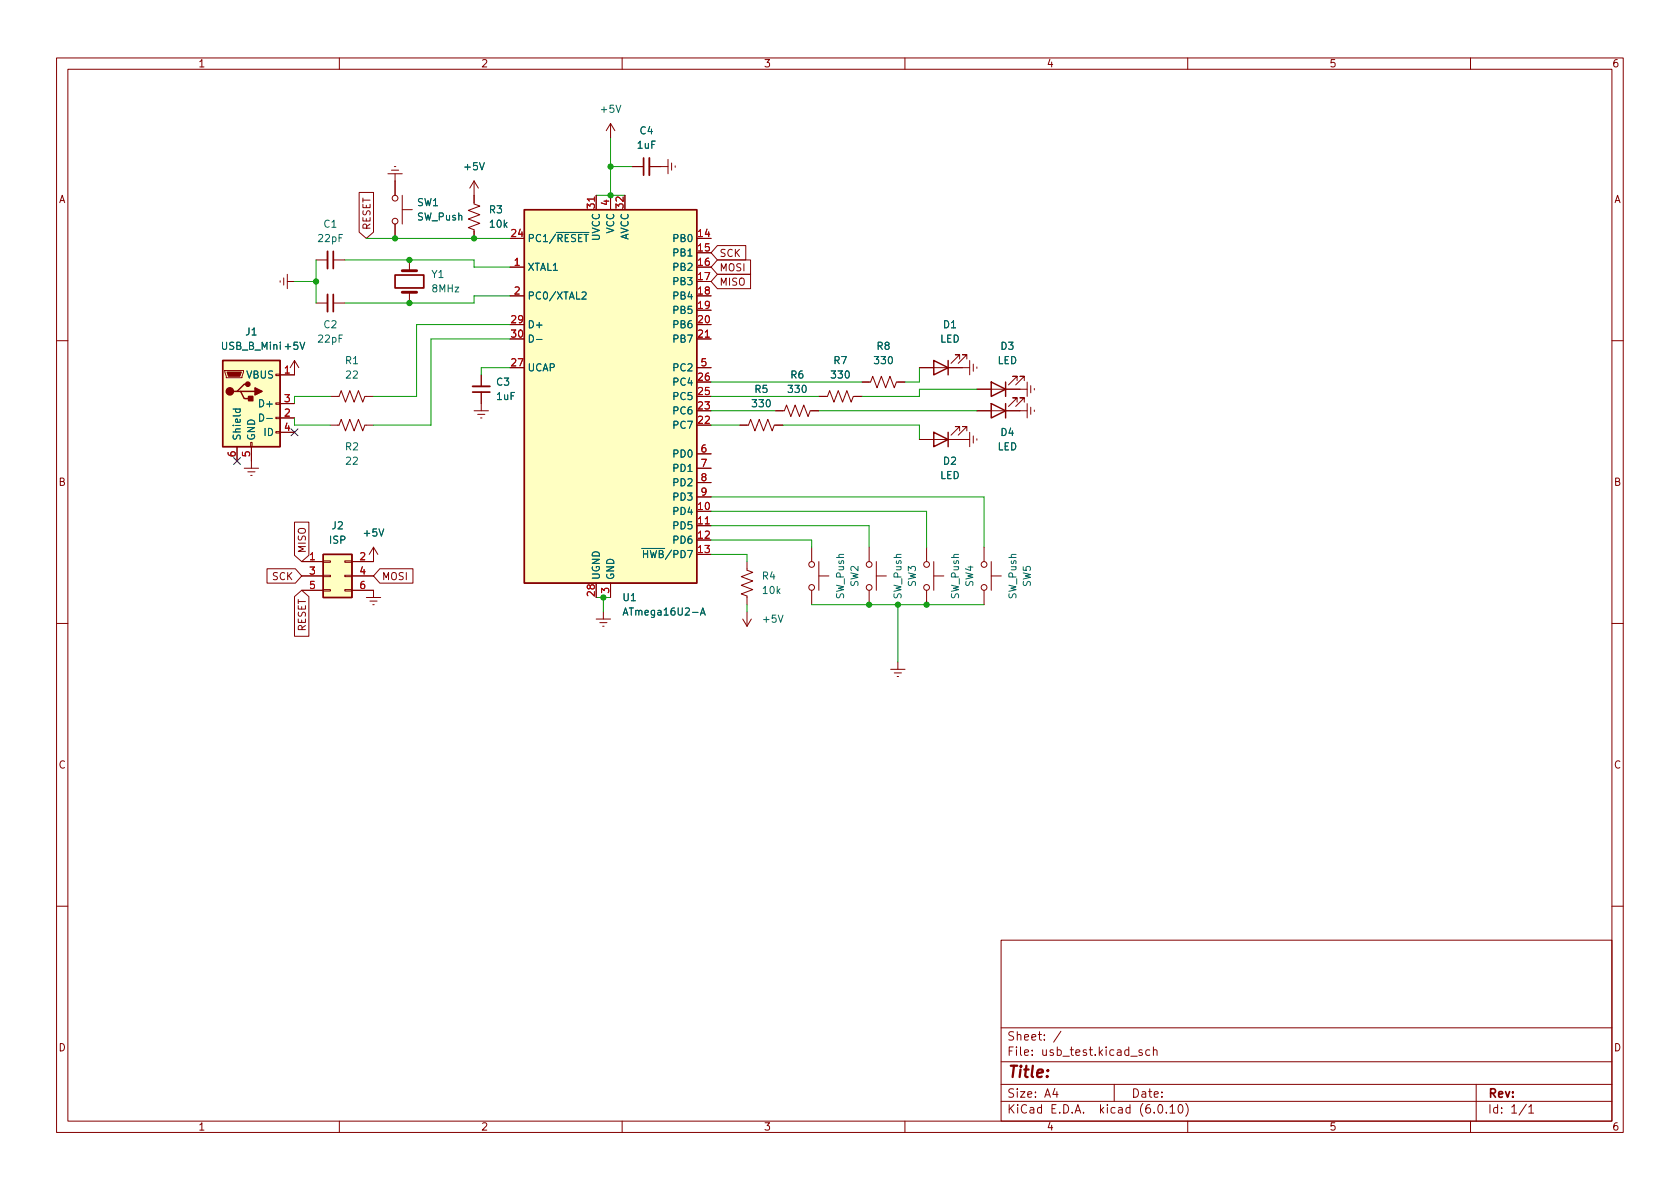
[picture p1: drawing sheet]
<svg xmlns="http://www.w3.org/2000/svg" width="297mm" height="210mm" viewBox="0 0 297 210" stroke-linecap="round" stroke-linejoin="round" font-family="sans-serif">
<g fill="none" stroke="#840000" stroke-width=".18">
<path d="M10 10.2h277v190.1h-277zM12 12.2h273v186.1h-273zM60 10.2v2M110 10.2v2M160 10.2v2M210 10.2v2M260 10.2v2M63.5 34h2.5v7l-1.2 1.2-1.3-1.2zM68.6 30.7h2.5M69.2 30.1h1.3M69.7 29.5h.3M69.8 30.7v3.8"/>
<path d="M69.8 39.6v2.6M71.1 37.1h1.8M71.1 34.5v5.1M83.8 32v4.1l1 .3-2 .8 2 .8-2 .7 2 .8-2 .8 1 .3v1.6M83.8 32l-.7 1.3M83.8 32l.8 1.3M105.4 34.5v2.6M107.9 21.8v2.6M107.9 34.5v2.6M107.9 21.8l-.7 1.3M107.9 21.8l.8 1.3M111.8 29.5h2"/>
<path d="M114.8 29.5h3.3M118.1 28.2v2.5M118.7 28.8v1.3M119.4 29.3v.3M49.5 49.7v.2M50.2 49.1v1.3M50.8 49.8h1.3M50.8 48.5v2.5M55.9 46h2M55.9 53.6h2M58.9 46h2.1M58.9 53.6h2.1"/>
<path d="M72.4 46v1.9M72.4 51.7v1.9M90.2 47.2h2.5M90.2 52.3h2.5M123.2 59.9h2.5M126.8 48.5h5.9v2.5h-5.9l-1.1-1.2zM126.8 46h5.9v2.5h-5.9l-1.1-1.3zM126.8 43.4h5.1v2.6h-5.1l-1.1-1.3zM10 60.2h2M39.8 65.5h3.3v.3l-.3 1h-2.8zM41.9 79v2.5M44.3 78.2h.3v.8h-.3z"/>
<path d="M44.4 79v3.8M48.8 76.3h.7v.3h-.7zM48.8 73.8h.7v.2h-.7zM48.8 71.2h.7v.3h-.7zM48.8 66.2h.7v.2h-.7zM49.5 73.9h2.6M49.5 71.4h2.6M49.5 76.4h2.6M52.1 63.7l-.8 1.3M52.1 63.7v2.6h-2.6M52.1 63.7l.7 1.3M58.4 70.1h1.5l.4-1 .8 2 .7-2 .8 2 .8-2 .7 2 .4-1h1.5"/>
<path d="M58.4 75.2h1.5l.4-1 .8 2 .7-2 .8 2 .8-2 .7 2 .4-1h1.5M83.8 72.6h2.6M84.5 73.3h1.2M85 73.9h.2M85.1 66.3v2M85.1 69.3v3.3M123.2 65h2.5M130.8 75.2h1.5l.4-1 .8 2 .7-2 .8 2 .8-2 .7 2 .4-1h1.5M137.2 72.6h1.5l.4-1 .7 2.1 .8-2.1 .8 2.1 .7-2.1 .8 2.1 .4-1.1h1.5M144.8 70.1h1.5l.4-1 .7 2 .8-2 .8 2 .7-2 .8 2 .4-1h1.5M152.4 67.6h1.5l.4-1.1 .8 2.1 .7-2.1 .8 2.1 .8-2.1 .7 2.1 .4-1h1.5M162.6 65h8.8"/>
<path d="M162.6 77.7h8.8M169.7 63.5v-.8h-.8h.8l-1.6 1.6M169.7 76.2v-.8h-.8h.8l-1.6 1.6M170.9 63.5v-.8h-.7h.7l-1.5 1.6M170.9 76.2v-.8h-.7h.7l-1.5 1.6M171.4 63.7v2.6M171.4 76.4v2.6M172.1 64.4v1.3M172.1 77.1v1.3M172.7 72.6h8.9M172.7 64.9v.2M172.7 77.6v.2"/>
<path d="M172.7 68.8h8.9M179.8 71.1v-.7h-.7h.7l-1.5 1.5M179.8 67.3v-.8h-.7h.7l-1.5 1.6M181.1 71.1v-.7h-.8h.8l-1.5 1.5M181.1 67.3v-.8h-.8h.8l-1.5 1.6M181.6 67.6v2.5M181.6 71.4v2.5M182.2 68.2v1.3M182.2 72v1.3M182.9 68.7v.3M182.9 72.5v.3M285 60.2h2"/>
<path d="M43.2 82.8h2.5M43.8 83.4h1.3M44.3 84.1h.3M52.1 92.3h2.5v5.9l-1.3 1.1-1.2-1.1zM53.3 99.3h3.8M57.1 99.2h1.3v.2h-1.3zM61 99.2h1.2v.2h-1.2zM66 96.8v2.5h-3.8M66 96.8l-.7 1.2M66 96.8l.8 1.2M123.2 93h2.5M123.2 80.3h2.5"/>
<path d="M123.2 82.8h2.5M123.2 85.3h2.5M123.2 87.9h2.5M132.1 99.3v1.5l1 .4-2 .8 2 .7-2 .8 2 .8-2 .7 1 .4v1.5M143.5 96.8v2.5M144.8 99.3v5.1M153.7 96.8v2.5M154.9 99.3v5.1M163.8 96.8v2.5M165.1 99.3v5.1M174 96.8v2.5M175.3 99.3v5.1"/>
<path d="M10 110.2h2M47.2 100.6h5l1.1 1.2-1.1 1.3h-5zM52.1 105.5l1.2-1.1 1.3 1.1v7h-2.5zM53.3 101.8h3.8M53.3 104.4h3.8M57.1 104.3h1.3v.2h-1.3zM57.1 101.7h1.3v.3h-1.3zM61 104.3h1.2v.2h-1.2zM61 101.7h1.2v.3h-1.2zM62.2 101.8h3.8M62.2 104.4h3.8v1.3M64.8 105.7h2.5"/>
<path d="M65.4 106.3h1.3M65.9 106.9h.3M67.2 100.6h5.8v2.5h-5.8l-1.2-1.3zM105.4 109.5h2.5M106 110.1h1.3M106.6 110.7h.2M106.7 108.2v1.3M107.9 103.1v2.6M131.3 109.5l.8 1.2M132.1 108.2v2.5M132.8 109.5l-.7 1.2M143.5 104.4v2.5"/>
<path d="M144.8 101.8h1.8M153.7 104.4v2.5M154.9 101.8h1.8M157.5 118.4h2.5M158.1 119h1.3M158.6 119.6h.3M158.7 117.1v1.3M163.8 104.4v2.5M165.1 101.8h1.8M174 104.4v2.5M175.3 101.8h1.7M285 110.2h2"/>
<path d="M10 160.2h2M177 166.3h108v32h-108zM285 160.2h2M60 198.3v2M110 198.3v2M160 198.3v2M177 194.8h108M177 191.8h108M177 187.8h108M177 181.8h108M186.5 192.5l-.4 1h1M186.9 193v1"/>
<path d="M187.6 182.4l-1.3 1.9M197 191.8v3M199.9 186.8h1.2M201.9 185.7l-.3-.1-.2 .2v.3l.5 .1v.4h-.5M203.3 185.7l-.4-.1-.3 .3v.4l.1 .3h.6M203.9 185.8l.2-.2 .4 .1 .1 .9M203.9 185.1v1.5M204.9 195.4l.2-.1a.81 .81 0 0 1 .6 .7 .81 .81 0 0 1-.3 .8h-.2a.81 .81 0 0 1-.6-.6 .81 .81 0 0 1 .3-.8zM206.2 196.7v.1M206.9 195.8l.4-.5v1.5M206.9 196.8h.8M208.5 195.4l.1-.1a.81 .81 0 0 1 .6 .7 .81 .81 0 0 1-.3 .8h-.1a.81 .81 0 0 1-.6-.6 .81 .81 0 0 1 .3-.8z"/>
<path d="M209.6 195.1a1.72 1.72 0 0 1 0 2.3M210 198.3v2M260 198.3v2M261 191.8v6.5M269.9 195.3l-1.3 1.9M270.3 195.8l.4-.5v1.5M270.3 196.8h.9"/>
<circle cx="69.9" cy="39.1" r=".51"/>
<circle cx="69.9" cy="35" r=".51"/>
<circle cx="143.5" cy="99.8" r=".51"/>
<circle cx="153.7" cy="99.8" r=".51"/>
<circle cx="163.8" cy="99.8" r=".51"/>
<circle cx="174" cy="99.8" r=".51"/>
<circle cx="143.5" cy="103.9" r=".51"/>
<circle cx="153.7" cy="103.9" r=".51"/>
<circle cx="163.8" cy="103.9" r=".51"/>
<circle cx="174" cy="103.9" r=".51"/>
</g>
<g fill="none" stroke="#840000" stroke-width=".25">
<path d="M92.7 37.1h30.5v66h-30.5zM39.4 63.7h10.1v15.3h-10.1zM41.9 69.2h.6l.7 1.3h1.2M42.5 69.2h2.6M43.8 67.9h-.6l-1.3 1.3h-.6M165.1 63.7l2.5 1.3-2.5 1.3zM165.1 76.4l2.5 1.3-2.5 1.3zM167.6 63.7v2.6M167.6 76.4v2.6M175.3 71.4l2.5 1.2-2.5 1.3zM175.3 67.6l2.5 1.2-2.5 1.3zM177.8 67.6v2.5"/>
<path d="M177.8 71.4v2.5M57.1 98h5.1v7.7h-5.1z"/>
</g>
<g fill="#ffffc2" stroke="#ffffc2" stroke-width=".18">
<path d="M92.7 37.1h30.5v66h-30.5z"/>
<path d="M39.4 63.7h10.1v15.3h-10.1z"/>
<path d="M57.1 98h5.1v7.7h-5.1z"/>
</g>
<path d="M102.9 51.7l.5-.1 .2 .4-.8 .9h.8M41.2 72.3h1.3M41.7 72.3l-.1 .4 .3 .2 .5-.1v-.5M45.9 73.2a.64 .64 0 0 1 .7 .6 .64 .64 0 0 1-.7 .7zM94.9 60h.9M110.2 108.8l.4-1.3 .4 1.3M110.3 108.4h.6M123.8 108.8l.5-1.3 .4 1.3M124 108.4h.6" fill="none" stroke="#006464" stroke-width=".18"/>
<path d="M114.8 27.9v3.1M57.9 44.4v3.1M57.9 52.1v3M83.6 68.3h3" fill="none" stroke="#840000" stroke-width=".33"/>
<path d="M113.8 27.9v3.1M58.9 44.4v3.1M58.9 52.1v3M69.8 48.6h5.1v2.3h-5.1zM83.6 69.3h3" fill="none" stroke="#840000" stroke-width=".3"/>
<g fill="#840000" stroke="#840000" stroke-width=".25">
<path d="M45.1 68.6l1.3 .6-1.3 .6z"/>
<path d="M43.9 70.1h.8v.8h-.8z"/>
<circle cx="40.6" cy="69.2" r=".63"/>
<circle cx="43.8" cy="67.9" r=".38"/>
</g>
<path d="M40.1 65.8h2.6l-.3 .7h-2z" fill="#840000" stroke="#840000" stroke-width=".18"/>
<path d="M71.1 51.7h2.6M71.1 47.9h2.6" fill="none" stroke="#840000" stroke-width=".51"/>
<g fill="none" stroke="#009600" stroke-width=".18">
<path d="M105.4 34.5h5.1M107.9 29.5h3.9M107.9 24.4v10.1M52.1 49.8h3.8M55.9 46v7.6M61 46h22.8v1.2h6.4M64.8 42.2h25.4M90.2 52.3h-6.4v1.3h-22.8M90.2 57.4h-16.5v12.7h-7.7M90.2 59.9h-14v15.3h-10.2M52.1 73.9v1.3h6.3M58.4 70.1h-6.3v1.3"/>
<path d="M90.2 65h-5.1v1.3M125.7 70.1h19.1M125.7 75.2h5.1M125.7 67.6h26.7M125.7 72.6h11.5M138.4 75.2h24.2v2.5M144.8 72.6h27.9M162.6 65v2.6h-2.6M172.7 68.8h-10.1v1.3h-10.2M125.7 98h6.4v1.3M125.7 95.5h17.8v1.3M125.7 87.9h48.3v8.9"/>
<path d="M125.7 90.4h38.1v6.4M125.7 93h28v3.8M105.4 105.7h2.5M106.7 105.7v2.5M132.1 106.9v1.3M143.5 106.9h30.5M158.7 106.9v10.2"/>
</g>
<path d="M51.5 75.8l1.2 1.3M52.7 75.8l-1.2 1.3M41.3 80.9l1.2 1.2M42.5 80.9l-1.2 1.2" fill="none" stroke="#000084" stroke-width=".18"/>
<g fill="#009600" stroke="#009600" stroke-width=".18">
<circle cx="83.8" cy="42.2" r=".46"/>
<circle cx="69.8" cy="42.2" r=".46"/>
<circle cx="72.4" cy="46" r=".46"/>
<circle cx="55.9" cy="49.8" r=".46"/>
<circle cx="153.7" cy="106.9" r=".46"/>
<circle cx="158.7" cy="106.9" r=".46"/>
<circle cx="163.8" cy="106.9" r=".46"/>
<circle cx="106.7" cy="105.7" r=".46"/>
<circle cx="107.9" cy="34.5" r=".46"/>
<circle cx="107.9" cy="29.5" r=".46"/>
<circle cx="72.4" cy="53.6" r=".46"/>
</g>
<text font-size="2.8" fill="#840000" x="178" y="190.6">Title:</text>
<g font-size="2.1" fill="#840000">
<text x="178" y="184">Sheet: /</text>
<text x="178" y="186.7">File: usb_test.kicad_sch</text>
<text x="178" y="196.9">KiCad E.D.A. kicad (6.0.10)</text>
<text x="178" y="194.1">Size: A4</text>
<text x="200" y="194.1">Date:</text>
<text x="263" y="194.1">Rev:</text>
<text x="263" y="196.9">Id: 1/1</text>
</g>
<g font-size="1.8" fill="#840000">
<text x="35" y="11.9">1</text>
<text x="85" y="11.9">2</text>
<text x="135" y="11.9">3</text>
<text x="185" y="11.9">4</text>
<text x="235" y="11.9">5</text>
<text x="285" y="11.9">6</text>
<text x="10.3" y="35.9">A</text>
<text x="285.3" y="35.9">A</text>
<text x="65.5" y="40.7" transform="rotate(-90 65.5 40.7)">RESET</text>
<text x="127.2" y="48">MOSI</text>
<text x="127.2" y="45.4">SCK</text>
<text x="127.2" y="50.5">MISO</text>
<text x="10.3" y="85.9">B</text>
<text x="285.3" y="85.9">B</text>
<text x="54.1" y="97.9" transform="rotate(-90 54.1 97.9)">MISO</text>
<text x="48.2" y="102.6">SCK</text>
<text x="67.5" y="102.6">MOSI</text>
<text x="54.1" y="111.7" transform="rotate(-90 54.1 111.7)">RESET</text>
<text x="10.3" y="135.9">C</text>
<text x="285.3" y="135.9">C</text>
<text x="10.3" y="185.9">D</text>
<text x="285.3" y="185.9">D</text>
<text x="35" y="199.9">1</text>
<text x="85" y="199.9">2</text>
<text x="135" y="199.9">3</text>
<text x="185" y="199.9">4</text>
<text x="235" y="199.9">5</text>
<text x="285" y="199.9">6</text>
</g>
<g font-size="1.8" fill="#006464">
<text x="106.4" y="19.9">+5V</text>
<text x="113.2" y="23.7">C4</text>
<text x="112.7" y="26.3">1uF</text>
<text x="82.2" y="30.1">+5V</text>
<text x="57.3" y="40.3">C1</text>
<text x="73.8" y="36.4">SW1</text>
<text x="73.8" y="39">SW_Push</text>
<text x="86.5" y="37.7">R3</text>
<text x="86.7" y="40.3">10k</text>
<text x="108.6" y="41.3" transform="rotate(-90 108.6 41.3)">VCC</text>
<text x="56.3" y="42.8">22pF</text>
<text x="93.2" y="47.9">XTAL1</text>
<text x="93.2" y="42.8">PC1/~{RESET}</text>
<text x="106" y="42.6" transform="rotate(-90 106 42.6)">UVCC</text>
<text x="111.1" y="42.6" transform="rotate(-90 111.1 42.6)">AVCC</text>
<text x="119.2" y="42.8">PB0</text>
<text x="119.2" y="45.3">PB1</text>
<text x="119.2" y="47.9">PB2</text>
<text x="76.3" y="49.1">Y1</text>
<text x="76.5" y="51.7">8MHz</text>
<text x="93.2" y="53">PC0/XTAL2</text>
<text x="119.2" y="50.4">PB3</text>
<text x="119.2" y="53">PB4</text>
<text x="43.5" y="59.3">J1</text>
<text x="57.3" y="58">C2</text>
<text x="93.2" y="58">D+</text>
<text x="119.2" y="55.5">PB5</text>
<text x="119.2" y="58">PB6</text>
<text x="166.8" y="58">D1</text>
<text x="39.2" y="61.8">USB_B_Mini</text>
<text x="50.5" y="61.8">+5V</text>
<text x="56.3" y="60.6">22pF</text>
<text x="61.1" y="64.4">R1</text>
<text x="93.2" y="65.7">UCAP</text>
<text x="93.2" y="60.6">D-</text>
<text x="119.2" y="60.6">PB7</text>
<text x="119.2" y="65.7">PC2</text>
<text x="147.5" y="64.4">R7</text>
<text x="154.7" y="64.4">330</text>
<text x="155.1" y="61.8">R8</text>
<text x="166.2" y="60.6">LED</text>
<text x="176.3" y="64.4">LED</text>
<text x="177" y="61.8">D3</text>
<text x="43.6" y="66.9">VBUS</text>
<text x="61.2" y="66.9">22</text>
<text x="87.8" y="68.2">C3</text>
<text x="87.9" y="70.7">1uF</text>
<text x="119.2" y="70.7">PC5</text>
<text x="119.2" y="68.2">PC4</text>
<text x="133.5" y="69.5">R5</text>
<text x="139.5" y="69.5">330</text>
<text x="139.8" y="66.9">R6</text>
<text x="147.1" y="66.9">330</text>
<text x="42.5" y="78" transform="rotate(-90 42.5 78)">Shield</text>
<text x="45.1" y="78" transform="rotate(-90 45.1 78)">GND</text>
<text x="46.2" y="72">D+</text>
<text x="46.6" y="74.5">D-</text>
<text x="46.7" y="77.1">ID</text>
<text x="119.2" y="75.8">PC7</text>
<text x="119.2" y="73.3">PC6</text>
<text x="133.1" y="72">330</text>
<text x="177" y="77.1">D4</text>
<text x="61.1" y="79.6">R2</text>
<text x="61.2" y="82.2">22</text>
<text x="119.2" y="80.9">PD0</text>
<text x="119.2" y="83.4">PD1</text>
<text x="166.8" y="82.2">D2</text>
<text x="176.3" y="79.6">LED</text>
<text x="119.2" y="86">PD2</text>
<text x="119.2" y="88.5">PD3</text>
<text x="166.2" y="84.7">LED</text>
<text x="58.7" y="93.6">J2</text>
<text x="64.4" y="94.9">+5V</text>
<text x="119.2" y="91.1">PD4</text>
<text x="119.2" y="93.6">PD5</text>
<text x="58.3" y="96.1">ISP</text>
<text x="113.1" y="98.7">~{HWB}/PD7</text>
<text x="119.2" y="96.1">PD6</text>
<text x="106" y="102.6" transform="rotate(-90 106 102.6)">UGND</text>
<text x="108.6" y="102.6" transform="rotate(-90 108.6 102.6)">GND</text>
<text x="110.2" y="106.3">U1</text>
<text x="134.8" y="102.5">R4</text>
<text x="134.9" y="105">10k</text>
<text x="149.2" y="105.9" transform="rotate(-90 149.2 105.9)">SW_Push</text>
<text x="151.8" y="103.8" transform="rotate(-90 151.8 103.8)">SW2</text>
<text x="159.4" y="105.9" transform="rotate(-90 159.4 105.9)">SW_Push</text>
<text x="161.9" y="103.8" transform="rotate(-90 161.9 103.8)">SW3</text>
<text x="169.5" y="105.9" transform="rotate(-90 169.5 105.9)">SW_Push</text>
<text x="172.1" y="103.8" transform="rotate(-90 172.1 103.8)">SW4</text>
<text x="179.7" y="105.9" transform="rotate(-90 179.7 105.9)">SW_Push</text>
<text x="182.2" y="103.8" transform="rotate(-90 182.2 103.8)">SW5</text>
<text x="110.9" y="108.8">ATmega16U2-A</text>
<text x="135" y="110.1">+5V</text>
</g>
<g font-size="1.8" fill="#a90000">
<text x="90.5" y="41.9">24</text>
<text x="105.2" y="36.8" transform="rotate(-90 105.2 36.8)">31</text>
<text x="107.7" y="36.3" transform="rotate(-90 107.7 36.3)">4</text>
<text x="110.2" y="36.8" transform="rotate(-90 110.2 36.8)">32</text>
<text x="123.5" y="41.9">14</text>
<text x="90.9" y="47">1</text>
<text x="123.5" y="44.4">15</text>
<text x="123.5" y="47">16</text>
<text x="90.9" y="52.1">2</text>
<text x="123.5" y="49.5">17</text>
<text x="123.5" y="52.1">18</text>
<text x="90.5" y="57.1">29</text>
<text x="90.5" y="59.7">30</text>
<text x="123.5" y="54.6">19</text>
<text x="123.5" y="57.1">20</text>
<text x="123.5" y="59.7">21</text>
<text x="90.5" y="64.8">27</text>
<text x="124" y="64.8">5</text>
<text x="50.3" y="66">1</text>
<text x="50.3" y="71.1">3</text>
<text x="123.5" y="69.8">25</text>
<text x="123.5" y="67.3">26</text>
<text x="50.3" y="73.7">2</text>
<text x="50.3" y="76.2">4</text>
<text x="123.5" y="74.9">22</text>
<text x="123.5" y="72.4">23</text>
<text x="41.7" y="80.8" transform="rotate(-90 41.7 80.8)">6</text>
<text x="44.2" y="80.8" transform="rotate(-90 44.2 80.8)">5</text>
<text x="124" y="80">6</text>
<text x="124" y="82.5">7</text>
<text x="124" y="85.1">8</text>
<text x="124" y="87.6">9</text>
<text x="123.5" y="90.2">10</text>
<text x="123.5" y="92.7">11</text>
<text x="123.5" y="95.2">12</text>
<text x="54.8" y="99.1">1</text>
<text x="54.8" y="101.6">3</text>
<text x="63.6" y="99.1">2</text>
<text x="63.6" y="101.6">4</text>
<text x="123.5" y="97.8">13</text>
<text x="54.8" y="104.1">5</text>
<text x="63.6" y="104.1">6</text>
<text x="105.2" y="105.4" transform="rotate(-90 105.2 105.4)">28</text>
<text x="107.7" y="104.9" transform="rotate(-90 107.7 104.9)">3</text>
</g>
</svg>
